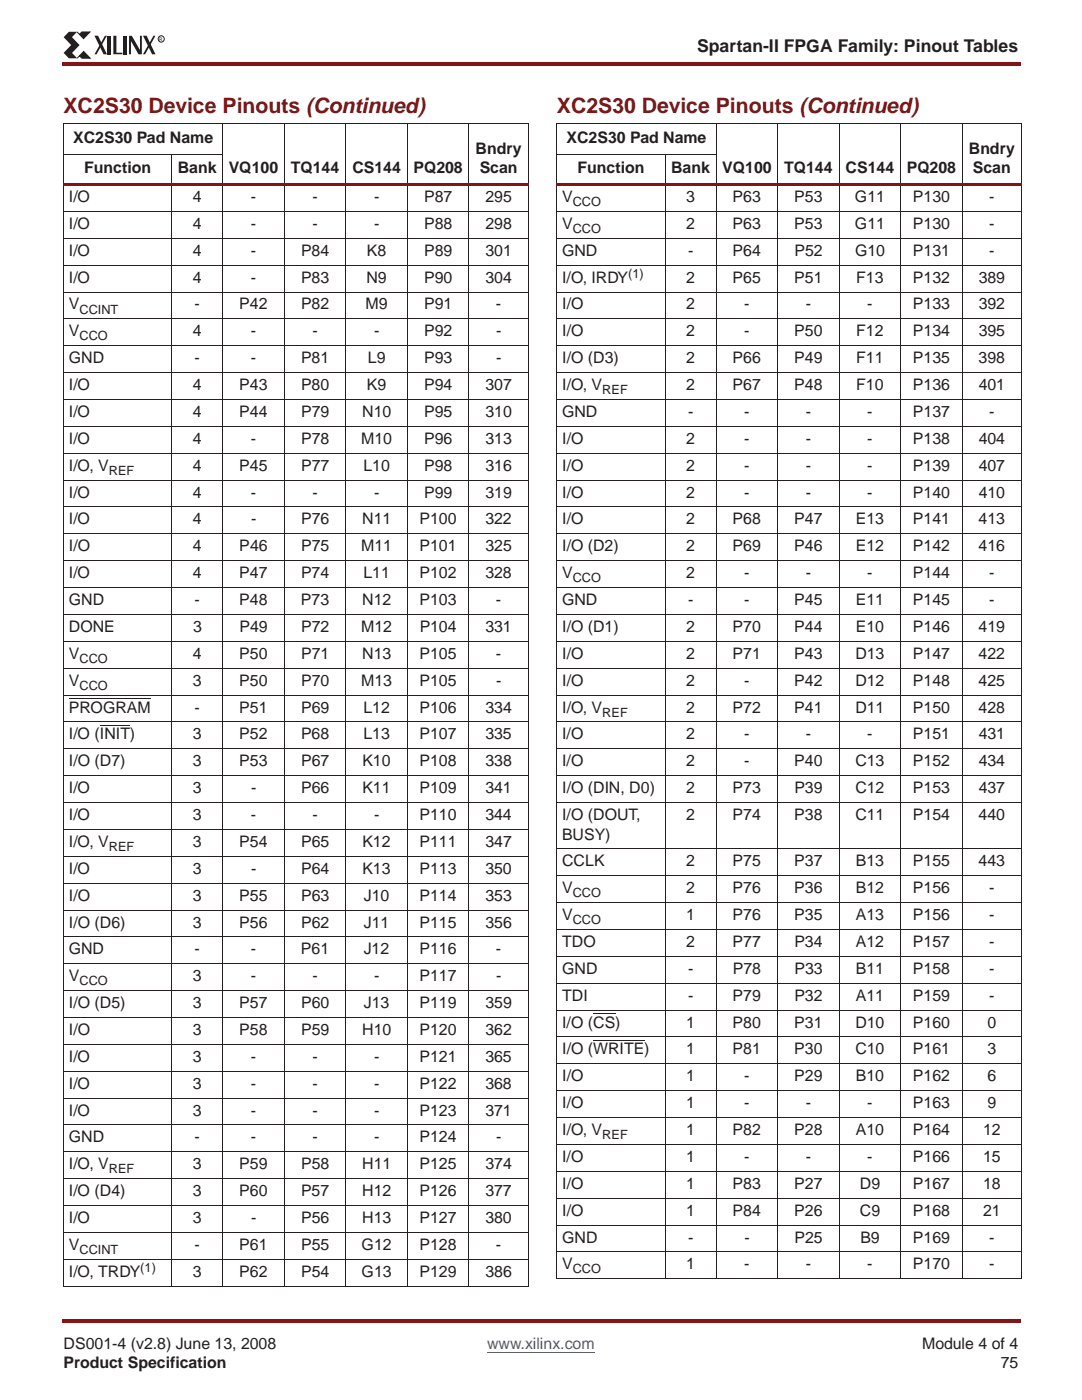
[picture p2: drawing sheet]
<svg xmlns="http://www.w3.org/2000/svg" width="216mm" height="279mm" viewBox="0 0 216 279" stroke-linecap="round" stroke-linejoin="round" font-family="sans-serif">
<path d="M12.4 12.4h191.1v.7h-191.1z" fill="#831517"/>
<path d="M12.7 267h190.5v7.1h-190.5z" fill="#fff"/>
<path d="M97.2 269.9h21.5" fill="none" stroke="#3553a4" stroke-width=".2"/>
<path d="M12.4 263.2h191.1v.7h-191.1z" fill="#831517"/>
<path d="M12.7 6.4h20.1v5.2h-20.1z" fill="#fff"/>
<g fill="#231f20">
<path d="M20.9 7.1h.4l-2 3.7h-.5z"/>
<path d="M18.8 7.1h.8l1.7 3.7h-.6z"/>
<path d="M21.5 7.1h.6v3.7h-.6z"/>
<path d="M22.6 7.1h.6v3.4h1.2v.3h-1.8z"/>
<path d="M24.7 7.1h.6v3.7h-.6z"/>
<path d="M25.7 7.1h.6l1.6 2.9v-2.9h.4v3.7h-.7l-1.5-2.6v2.6h-.4z"/>
<path d="M13.7 6.3h1.7l-1 1.1 1.5 1.6-1.5 1.6 1 1h-1.7l-1-1 1.5-1.6-1.5-1.6z"/>
<path d="M15.4 6.4l.5 .5 .4-.5h1.6l-1.2 1.3z"/>
</g>
<path d="M15.4 6.4l1.3 1.3 1.2-1.3h-1.6l-.4 .5" fill="none" stroke="#231f20" stroke-width=".2"/>
<path d="M16.7 10.3l1.3 1.3h-1.7l-.4-.5-.5 .5z" fill="#231f20"/>
<path d="M15.9 11.1l.4 .5h1.7l-1.3-1.3-1.3 1.3" fill="none" stroke="#231f20" stroke-width=".2"/>
<g fill="#231f20">
<path d="M30.6 7.1h.4l-2 3.7h-.5z"/>
<path d="M28.5 7.1h.8l1.7 3.7h-.7z"/>
</g>
<g fill="none" stroke="#231f20" stroke-width=".2">
<path d="M12.7 24.7h92.8M12.7 30.8h31.8M12.7 24.7v231.9M34.3 30.7v226M44.5 24.6v232.1M56.7 24.6v232.1M69 24.6v232.1M81.3 24.6v232.1M93.6 24.6v232.1M105.4 24.7v231.9M13.8 139.4h16.3M19.9 144.8h6"/>
<circle cx="32.2" cy="7.8" r=".62"/>
</g>
<path d="M12.7 36.6h92.8v.5h-92.8z" fill="#831517"/>
<g fill="none" stroke="#231f20" stroke-width=".2">
<path d="M111.1 24.7h92.8M111.1 30.8h31.8M111.1 24.7v230.4M132.7 30.7v224.5M142.9 24.6v230.6M155.2 24.6v230.6M167.4 24.6v230.6M179.7 24.6v230.6M192 24.6v230.6M203.8 24.7v230.4M12.7 42.2h92.8M12.7 47.5h92.8"/>
<path d="M12.7 52.9h92.8M12.7 58.3h92.8M12.7 63.6h92.8M12.7 69h92.8M12.7 74.4h92.8M12.7 79.7h92.8M12.7 85.1h92.8M12.7 90.5h92.8M12.7 95.8h92.8M12.7 101.2h92.8M12.7 106.6h92.8M12.7 111.9h92.8"/>
<path d="M12.7 117.3h92.8M12.7 122.6h92.8M12.7 128h92.8M12.7 133.4h92.8M12.7 138.7h92.8M12.7 144.1h92.8M12.7 149.4h92.8M12.7 154.8h92.8M12.7 160.1h92.8M12.7 165.5h92.8M12.7 170.9h92.8M12.7 176.2h92.8"/>
<path d="M12.7 181.6h92.8M12.7 187h92.8M12.7 192.3h92.8M12.7 197.7h92.8M12.7 203.1h92.8M12.7 208.4h92.8M12.7 213.8h92.8M12.7 219.2h92.8M118.4 202.3h4.4M118.4 207.7h10.2M12.7 224.5h92.8M12.7 229.9h92.8"/>
<path d="M12.7 235.2h92.8M12.7 240.6h92.8M12.7 246h92.8M12.7 251.3h92.8M12.7 256.7h92.8"/>
</g>
<path d="M111.1 36.6h92.8v.5h-92.8z" fill="#831517"/>
<g fill="none" stroke="#231f20" stroke-width=".2">
<path d="M111.1 42.2h92.8M111.1 47.5h92.8M111.1 52.9h92.8M111.1 58.3h92.8M111.1 63.6h92.8M111.1 69h92.8M111.1 74.4h92.8M111.1 79.7h92.8M111.1 85.1h92.8M111.1 90.5h92.8M111.1 95.8h92.8M111.1 101.2h92.8"/>
<path d="M111.1 106.6h92.8M111.1 111.9h92.8M111.1 117.3h92.8M111.1 122.6h92.8M111.1 128h92.8M111.1 133.4h92.8M111.1 138.7h92.8M111.1 144.1h92.8M111.1 149.4h92.8M111.1 154.8h92.8M111.1 160.1h92.8M111.1 169.4h92.8"/>
<path d="M111.1 174.8h92.8M111.1 180.1h92.8M111.1 185.5h92.8M111.1 190.8h92.8M111.1 196.2h92.8M111.1 201.6h92.8M111.1 206.9h92.8M111.1 212.3h92.8M111.1 217.7h92.8M111.1 223h92.8M111.1 228.4h92.8M111.1 233.8h92.8"/>
<path d="M111.1 239.1h92.8M111.1 244.5h92.8M111.1 249.9h92.8M111.1 255.2h92.8"/>
</g>
<g font-size="4.2" fill="#831517">
<text x="12.7" y="22.6">XC2S30 Device Pinouts (Continued)</text>
<text x="111.1" y="22.6">XC2S30 Device Pinouts (Continued)</text>
</g>
<text font-size="3.5" fill="#231f20" x="139.1" y="10.5">Spartan-II FPGA Family: Pinout Tables</text>
<g font-size="3.2" fill="#231f20">
<text x="14.6" y="28.5">XC2S30 Pad Name</text>
<text x="113" y="28.5">XC2S30 Pad Name</text>
<text x="16.8" y="34.6">Function</text>
<text x="35.5" y="34.6">Bank</text>
<text x="45.6" y="34.6">VQ100</text>
<text x="58" y="34.6">TQ144</text>
<text x="70.3" y="34.6">CS144</text>
<text x="82.5" y="34.6">PQ208</text>
<text x="94.9" y="30.7">Bndry</text>
<text x="95.7" y="34.6">Scan</text>
<text x="115.2" y="34.6">Function</text>
<text x="133.9" y="34.6">Bank</text>
<text x="144.1" y="34.6">VQ100</text>
<text x="156.5" y="34.6">TQ144</text>
<text x="168.7" y="34.6">CS144</text>
<text x="180.9" y="34.6">PQ208</text>
<text x="193.3" y="30.7">Bndry</text>
<text x="194.1" y="34.6">Scan</text>
<text x="13.8" y="40.3">I/O</text>
<text x="38.5" y="40.3">4</text>
<text x="50.1" y="40.3">-</text>
<text x="62.4" y="40.3">-</text>
<text x="74.6" y="40.3">-</text>
<text x="84.6" y="40.3">P87</text>
<text x="96.9" y="40.3">295</text>
<text x="112.2" y="40.3">V</text>
<text x="136.9" y="40.3">3</text>
<text x="146.2" y="40.3">P63</text>
<text x="158.5" y="40.3">P53</text>
<text x="170.6" y="40.3">G11</text>
<text x="182.2" y="40.3">P130</text>
<text x="197.4" y="40.3">-</text>
<text x="13.8" y="45.7">I/O</text>
<text x="38.5" y="45.7">4</text>
<text x="50.1" y="45.7">-</text>
<text x="62.4" y="45.7">-</text>
<text x="74.6" y="45.7">-</text>
<text x="84.6" y="45.7">P88</text>
<text x="96.9" y="45.7">298</text>
<text x="112.2" y="45.7">V</text>
<text x="136.9" y="45.7">2</text>
<text x="146.2" y="45.7">P63</text>
<text x="158.5" y="45.7">P53</text>
<text x="170.6" y="45.7">G11</text>
<text x="182.2" y="45.7">P130</text>
<text x="197.4" y="45.7">-</text>
<text x="13.8" y="51.1">I/O</text>
<text x="38.5" y="51.1">4</text>
<text x="50.1" y="51.1">-</text>
<text x="60.1" y="51.1">P84</text>
<text x="73.2" y="51.1">K8</text>
<text x="84.6" y="51.1">P89</text>
<text x="96.9" y="51.1">301</text>
<text x="112.2" y="51.1">GND</text>
<text x="137.3" y="51.1">-</text>
<text x="146.2" y="51.1">P64</text>
<text x="158.5" y="51.1">P52</text>
<text x="170.6" y="51.1">G10</text>
<text x="182.2" y="51.1">P131</text>
<text x="197.4" y="51.1">-</text>
<text x="13.8" y="56.4">I/O</text>
<text x="38.5" y="56.4">4</text>
<text x="50.1" y="56.4">-</text>
<text x="60.1" y="56.4">P83</text>
<text x="73.1" y="56.4">N9</text>
<text x="84.6" y="56.4">P90</text>
<text x="96.9" y="56.4">304</text>
<text x="112.2" y="56.4">I/O, IRDY</text>
<text x="136.9" y="56.4">2</text>
<text x="146.2" y="56.4">P65</text>
<text x="158.5" y="56.4">P51</text>
<text x="170.9" y="56.4">F13</text>
<text x="182.2" y="56.4">P132</text>
<text x="195.3" y="56.4">389</text>
<text x="13.8" y="61.8">V</text>
<text x="38.8" y="61.8">-</text>
<text x="47.8" y="61.8">P42</text>
<text x="60.1" y="61.8">P82</text>
<text x="72.9" y="61.8">M9</text>
<text x="84.6" y="61.8">P91</text>
<text x="99" y="61.8">-</text>
<text x="112.2" y="61.8">I/O</text>
<text x="136.9" y="61.8">2</text>
<text x="148.5" y="61.8">-</text>
<text x="160.8" y="61.8">-</text>
<text x="173.1" y="61.8">-</text>
<text x="182.2" y="61.8">P133</text>
<text x="195.3" y="61.8">392</text>
<text x="13.8" y="67.1">V</text>
<text x="38.5" y="67.1">4</text>
<text x="50.1" y="67.1">-</text>
<text x="62.4" y="67.1">-</text>
<text x="74.6" y="67.1">-</text>
<text x="84.6" y="67.1">P92</text>
<text x="99" y="67.1">-</text>
<text x="112.2" y="67.1">I/O</text>
<text x="136.9" y="67.1">2</text>
<text x="148.5" y="67.1">-</text>
<text x="158.5" y="67.1">P50</text>
<text x="170.9" y="67.1">F12</text>
<text x="182.2" y="67.1">P134</text>
<text x="195.3" y="67.1">395</text>
<text x="13.8" y="72.5">GND</text>
<text x="13.8" y="77.9">I/O</text>
<text x="38.5" y="77.9">4</text>
<text x="38.8" y="72.5">-</text>
<text x="47.8" y="77.9">P43</text>
<text x="50.1" y="72.5">-</text>
<text x="60.1" y="72.5">P81</text>
<text x="60.1" y="77.9">P80</text>
<text x="73.2" y="77.9">K9</text>
<text x="73.4" y="72.5">L9</text>
<text x="84.6" y="72.5">P93</text>
<text x="84.6" y="77.9">P94</text>
<text x="96.9" y="77.9">307</text>
<text x="99" y="72.5">-</text>
<text x="112.2" y="72.5">I/O (D3)</text>
<text x="112.2" y="77.8">I/O, V</text>
<text x="136.9" y="77.9">2</text>
<text x="136.9" y="72.5">2</text>
<text x="146.2" y="77.9">P67</text>
<text x="146.2" y="72.5">P66</text>
<text x="158.5" y="77.9">P48</text>
<text x="158.5" y="72.5">P49</text>
<text x="170.9" y="72.5">F11</text>
<text x="170.9" y="77.9">F10</text>
<text x="182.2" y="72.5">P135</text>
<text x="182.2" y="77.9">P136</text>
<text x="195.3" y="72.5">398</text>
<text x="195.3" y="77.9">401</text>
<text x="13.8" y="83.2">I/O</text>
<text x="38.5" y="83.2">4</text>
<text x="47.8" y="83.2">P44</text>
<text x="60.1" y="83.2">P79</text>
<text x="72.3" y="83.2">N10</text>
<text x="84.6" y="83.2">P95</text>
<text x="96.9" y="83.2">310</text>
<text x="112.2" y="83.2">GND</text>
<text x="137.3" y="83.2">-</text>
<text x="148.5" y="83.2">-</text>
<text x="160.8" y="83.2">-</text>
<text x="173.1" y="83.2">-</text>
<text x="182.2" y="83.2">P137</text>
<text x="197.4" y="83.2">-</text>
<text x="13.8" y="88.6">I/O</text>
<text x="38.5" y="88.6">4</text>
<text x="50.1" y="88.6">-</text>
<text x="60.1" y="88.6">P78</text>
<text x="72.1" y="88.6">M10</text>
<text x="84.6" y="88.6">P96</text>
<text x="96.9" y="88.6">313</text>
<text x="112.2" y="88.6">I/O</text>
<text x="136.9" y="88.6">2</text>
<text x="148.5" y="88.6">-</text>
<text x="160.8" y="88.6">-</text>
<text x="173.1" y="88.6">-</text>
<text x="182.2" y="88.6">P138</text>
<text x="195.3" y="88.6">404</text>
<text x="13.8" y="93.9">I/O, V</text>
<text x="38.5" y="93.9">4</text>
<text x="47.8" y="93.9">P45</text>
<text x="60.1" y="93.9">P77</text>
<text x="72.5" y="93.9">L10</text>
<text x="84.6" y="93.9">P98</text>
<text x="96.9" y="93.9">316</text>
<text x="112.2" y="93.9">I/O</text>
<text x="136.9" y="93.9">2</text>
<text x="148.5" y="93.9">-</text>
<text x="160.8" y="93.9">-</text>
<text x="173.1" y="93.9">-</text>
<text x="182.2" y="93.9">P139</text>
<text x="195.3" y="93.9">407</text>
<text x="13.8" y="99.3">I/O</text>
<text x="38.5" y="99.3">4</text>
<text x="50.1" y="99.3">-</text>
<text x="62.4" y="99.3">-</text>
<text x="74.6" y="99.3">-</text>
<text x="84.6" y="99.3">P99</text>
<text x="96.9" y="99.3">319</text>
<text x="112.2" y="99.3">I/O</text>
<text x="136.9" y="99.3">2</text>
<text x="148.5" y="99.3">-</text>
<text x="160.8" y="99.3">-</text>
<text x="173.1" y="99.3">-</text>
<text x="182.2" y="99.3">P140</text>
<text x="195.3" y="99.3">410</text>
<text x="13.8" y="104.6">I/O</text>
<text x="38.5" y="104.6">4</text>
<text x="50.1" y="104.6">-</text>
<text x="60.1" y="104.6">P76</text>
<text x="72.3" y="104.6">N11</text>
<text x="83.7" y="104.6">P100</text>
<text x="96.9" y="104.6">322</text>
<text x="112.2" y="104.6">I/O</text>
<text x="136.9" y="104.6">2</text>
<text x="146.2" y="104.6">P68</text>
<text x="158.5" y="104.6">P47</text>
<text x="170.8" y="104.6">E13</text>
<text x="182.2" y="104.6">P141</text>
<text x="195.3" y="104.6">413</text>
<text x="13.8" y="110">I/O</text>
<text x="38.5" y="110">4</text>
<text x="47.8" y="110">P46</text>
<text x="60.1" y="110">P75</text>
<text x="72.1" y="110">M11</text>
<text x="83.7" y="110">P101</text>
<text x="96.9" y="110">325</text>
<text x="112.2" y="110">I/O (D2)</text>
<text x="136.9" y="110">2</text>
<text x="146.2" y="110">P69</text>
<text x="158.5" y="110">P46</text>
<text x="170.8" y="110">E12</text>
<text x="182.2" y="110">P142</text>
<text x="195.3" y="110">416</text>
<text x="13.8" y="115.4">I/O</text>
<text x="38.5" y="115.4">4</text>
<text x="47.8" y="115.4">P47</text>
<text x="60.1" y="115.4">P74</text>
<text x="72.5" y="115.4">L11</text>
<text x="83.7" y="115.4">P102</text>
<text x="96.9" y="115.4">328</text>
<text x="112.2" y="115.4">V</text>
<text x="136.9" y="115.4">2</text>
<text x="148.5" y="115.4">-</text>
<text x="160.8" y="115.4">-</text>
<text x="173.1" y="115.4">-</text>
<text x="182.2" y="115.4">P144</text>
<text x="197.4" y="115.4">-</text>
<text x="13.8" y="120.7">GND</text>
<text x="38.8" y="120.7">-</text>
<text x="47.7" y="120.7">P48</text>
<text x="60" y="120.7">P73</text>
<text x="72.2" y="120.7">N12</text>
<text x="83.7" y="120.7">P103</text>
<text x="99" y="120.7">-</text>
<text x="112.2" y="120.7">GND</text>
<text x="137.3" y="120.7">-</text>
<text x="148.5" y="120.7">-</text>
<text x="158.5" y="120.7">P45</text>
<text x="170.8" y="120.7">E11</text>
<text x="182.2" y="120.7">P145</text>
<text x="197.4" y="120.7">-</text>
<text x="13.8" y="126.1">DONE</text>
<text x="13.8" y="131.5">V</text>
<text x="38.5" y="131.5">4</text>
<text x="38.5" y="126.1">3</text>
<text x="47.8" y="131.5">P50</text>
<text x="47.8" y="126.1">P49</text>
<text x="60.1" y="131.5">P71</text>
<text x="60.1" y="126.1">P72</text>
<text x="72.1" y="126.1">M12</text>
<text x="72.3" y="131.5">N13</text>
<text x="83.7" y="131.5">P105</text>
<text x="83.7" y="126.1">P104</text>
<text x="96.9" y="126.1">331</text>
<text x="99" y="131.5">-</text>
<text x="112.2" y="126.1">I/O (D1)</text>
<text x="112.2" y="131.5">I/O</text>
<text x="136.9" y="126.1">2</text>
<text x="136.9" y="131.5">2</text>
<text x="146.2" y="126.1">P70</text>
<text x="146.2" y="131.5">P71</text>
<text x="158.5" y="131.5">P43</text>
<text x="158.5" y="126.1">P44</text>
<text x="170.7" y="131.5">D13</text>
<text x="170.8" y="126.1">E10</text>
<text x="182.2" y="126.1">P146</text>
<text x="182.2" y="131.5">P147</text>
<text x="195.3" y="126.1">419</text>
<text x="195.3" y="131.5">422</text>
<text x="13.8" y="136.8">V</text>
<text x="38.5" y="136.8">3</text>
<text x="47.8" y="136.8">P50</text>
<text x="60.1" y="136.8">P70</text>
<text x="72" y="136.8">M13</text>
<text x="83.7" y="136.8">P105</text>
<text x="99" y="136.8">-</text>
<text x="112.2" y="136.8">I/O</text>
<text x="136.9" y="136.8">2</text>
<text x="148.5" y="136.8">-</text>
<text x="158.5" y="136.8">P42</text>
<text x="170.7" y="136.8">D12</text>
<text x="182.2" y="136.8">P148</text>
<text x="195.3" y="136.8">425</text>
<text x="13.8" y="142.2">PROGRAM</text>
<text x="38.8" y="142.2">-</text>
<text x="47.8" y="142.2">P51</text>
<text x="60.1" y="142.2">P69</text>
<text x="72.5" y="142.2">L12</text>
<text x="83.7" y="142.2">P106</text>
<text x="96.9" y="142.2">334</text>
<text x="112.2" y="142.2">I/O, V</text>
<text x="136.9" y="142.2">2</text>
<text x="146.2" y="142.2">P72</text>
<text x="158.5" y="142.2">P41</text>
<text x="170.7" y="142.2">D11</text>
<text x="182.2" y="142.2">P150</text>
<text x="195.3" y="142.2">428</text>
<text x="13.8" y="147.6">I/O (INIT)</text>
<text x="38.5" y="147.6">3</text>
<text x="47.7" y="147.6">P52</text>
<text x="60.1" y="147.6">P68</text>
<text x="72.5" y="147.6">L13</text>
<text x="83.7" y="147.6">P107</text>
<text x="96.8" y="147.6">335</text>
<text x="112.2" y="147.6">I/O</text>
<text x="136.9" y="147.6">2</text>
<text x="148.5" y="147.6">-</text>
<text x="160.8" y="147.6">-</text>
<text x="173.1" y="147.6">-</text>
<text x="182.2" y="147.6">P151</text>
<text x="195.3" y="147.6">431</text>
<text x="13.8" y="152.9">I/O (D7)</text>
<text x="38.5" y="152.9">3</text>
<text x="47.7" y="152.9">P53</text>
<text x="60.1" y="152.9">P67</text>
<text x="72.3" y="152.9">K10</text>
<text x="83.7" y="152.9">P108</text>
<text x="96.9" y="152.9">338</text>
<text x="112.2" y="152.9">I/O</text>
<text x="136.9" y="152.9">2</text>
<text x="148.5" y="152.9">-</text>
<text x="158.5" y="152.9">P40</text>
<text x="170.7" y="152.9">C13</text>
<text x="182.2" y="152.9">P152</text>
<text x="195.3" y="152.9">434</text>
<text x="13.8" y="158.3">I/O</text>
<text x="38.5" y="158.3">3</text>
<text x="50.1" y="158.3">-</text>
<text x="60.1" y="158.3">P66</text>
<text x="72.3" y="158.3">K11</text>
<text x="83.7" y="158.3">P109</text>
<text x="96.9" y="158.3">341</text>
<text x="112.2" y="158.3">I/O (DIN, D0)</text>
<text x="136.9" y="158.3">2</text>
<text x="146.2" y="158.3">P73</text>
<text x="158.5" y="158.3">P39</text>
<text x="170.7" y="158.3">C12</text>
<text x="182.2" y="158.3">P153</text>
<text x="195.3" y="158.3">437</text>
<text x="13.8" y="163.7">I/O</text>
<text x="38.5" y="163.7">3</text>
<text x="50.1" y="163.7">-</text>
<text x="62.4" y="163.7">-</text>
<text x="74.6" y="163.7">-</text>
<text x="83.7" y="163.7">P110</text>
<text x="96.9" y="163.7">344</text>
<text x="112.2" y="163.7">I/O (DOUT,</text>
<text x="112.2" y="167.6">BUSY)</text>
<text x="136.9" y="163.7">2</text>
<text x="146.2" y="163.7">P74</text>
<text x="158.5" y="163.7">P38</text>
<text x="170.7" y="163.7">C11</text>
<text x="182.2" y="163.7">P154</text>
<text x="195.3" y="163.7">440</text>
<text x="13.8" y="169">I/O, V</text>
<text x="38.5" y="169">3</text>
<text x="47.8" y="169">P54</text>
<text x="60.1" y="169">P65</text>
<text x="72.3" y="169">K12</text>
<text x="83.7" y="169">P111</text>
<text x="96.9" y="169">347</text>
<text x="112.2" y="172.9">CCLK</text>
<text x="136.9" y="172.9">2</text>
<text x="146.2" y="172.9">P75</text>
<text x="158.5" y="172.9">P37</text>
<text x="170.8" y="172.9">B13</text>
<text x="182.2" y="172.9">P155</text>
<text x="195.3" y="172.9">443</text>
<text x="13.8" y="174.4">I/O</text>
<text x="13.8" y="179.7">I/O</text>
<text x="38.5" y="179.7">3</text>
<text x="38.5" y="174.4">3</text>
<text x="47.8" y="179.7">P55</text>
<text x="50.1" y="174.4">-</text>
<text x="60.1" y="174.4">P64</text>
<text x="60.1" y="179.7">P63</text>
<text x="72.3" y="174.4">K13</text>
<text x="72.6" y="179.7">J10</text>
<text x="83.7" y="174.4">P113</text>
<text x="83.7" y="179.7">P114</text>
<text x="96.9" y="174.4">350</text>
<text x="96.9" y="179.7">353</text>
<text x="112.2" y="178.3">V</text>
<text x="136.9" y="178.3">2</text>
<text x="146.2" y="178.3">P76</text>
<text x="158.5" y="178.3">P36</text>
<text x="170.8" y="178.3">B12</text>
<text x="182.2" y="178.3">P156</text>
<text x="197.4" y="178.3">-</text>
<text x="13.8" y="185.1">I/O (D6)</text>
<text x="38.5" y="185.1">3</text>
<text x="47.7" y="185.1">P56</text>
<text x="60.1" y="185.1">P62</text>
<text x="72.6" y="185.1">J11</text>
<text x="83.7" y="185.1">P115</text>
<text x="96.9" y="185.1">356</text>
<text x="112.2" y="183.6">V</text>
<text x="136.9" y="183.6">1</text>
<text x="146.2" y="183.6">P76</text>
<text x="158.5" y="183.6">P35</text>
<text x="170.8" y="183.6">A13</text>
<text x="182.2" y="183.6">P156</text>
<text x="197.4" y="183.6">-</text>
<text x="13.8" y="190.5">GND</text>
<text x="38.8" y="190.5">-</text>
<text x="50.1" y="190.5">-</text>
<text x="60" y="190.5">P61</text>
<text x="72.6" y="190.5">J12</text>
<text x="83.7" y="190.5">P116</text>
<text x="98.9" y="190.5">-</text>
<text x="112.2" y="189">TDO</text>
<text x="136.9" y="189">2</text>
<text x="146.2" y="189">P77</text>
<text x="158.5" y="189">P34</text>
<text x="170.8" y="189">A12</text>
<text x="182.2" y="189">P157</text>
<text x="197.4" y="189">-</text>
<text x="13.8" y="195.8">V</text>
<text x="38.5" y="195.8">3</text>
<text x="50.1" y="195.8">-</text>
<text x="62.4" y="195.8">-</text>
<text x="74.6" y="195.8">-</text>
<text x="83.7" y="195.8">P117</text>
<text x="99" y="195.8">-</text>
<text x="112.2" y="194.4">GND</text>
<text x="137.3" y="194.4">-</text>
<text x="146.2" y="194.4">P78</text>
<text x="158.5" y="194.4">P33</text>
<text x="170.8" y="194.4">B11</text>
<text x="182.2" y="194.4">P158</text>
<text x="197.4" y="194.4">-</text>
<text x="13.8" y="201.2">I/O (D5)</text>
<text x="38.5" y="201.2">3</text>
<text x="47.7" y="201.2">P57</text>
<text x="60.1" y="201.2">P60</text>
<text x="72.6" y="201.2">J13</text>
<text x="83.7" y="201.2">P119</text>
<text x="96.9" y="201.2">359</text>
<text x="112.2" y="199.7">TDI</text>
<text x="137.3" y="199.7">-</text>
<text x="146.2" y="199.7">P79</text>
<text x="158.5" y="199.7">P32</text>
<text x="170.8" y="199.7">A11</text>
<text x="182.2" y="199.7">P159</text>
<text x="197.4" y="199.7">-</text>
<text x="13.8" y="206.5">I/O</text>
<text x="38.5" y="206.5">3</text>
<text x="47.8" y="206.5">P58</text>
<text x="60.1" y="206.5">P59</text>
<text x="72.3" y="206.5">H10</text>
<text x="83.7" y="206.5">P120</text>
<text x="96.9" y="206.5">362</text>
<text x="112.2" y="205.1">I/O (CS)</text>
<text x="136.9" y="205.1">1</text>
<text x="146.2" y="205.1">P80</text>
<text x="158.5" y="205.1">P31</text>
<text x="170.7" y="205.1">D10</text>
<text x="182.2" y="205.1">P160</text>
<text x="197.1" y="205.1">0</text>
<text x="13.8" y="211.9">I/O</text>
<text x="38.5" y="211.9">3</text>
<text x="50.1" y="211.9">-</text>
<text x="62.4" y="211.9">-</text>
<text x="74.6" y="211.9">-</text>
<text x="83.7" y="211.9">P121</text>
<text x="96.9" y="211.9">365</text>
<text x="112.2" y="215.8">I/O</text>
<text x="112.2" y="210.4">I/O (WRITE)</text>
<text x="136.9" y="210.4">1</text>
<text x="136.9" y="215.8">1</text>
<text x="146.2" y="210.4">P81</text>
<text x="148.5" y="215.8">-</text>
<text x="158.5" y="210.4">P30</text>
<text x="158.5" y="215.8">P29</text>
<text x="170.7" y="210.4">C10</text>
<text x="170.8" y="215.8">B10</text>
<text x="182.2" y="210.4">P161</text>
<text x="182.2" y="215.8">P162</text>
<text x="197.1" y="210.4">3</text>
<text x="197.1" y="215.8">6</text>
<text x="13.8" y="217.3">I/O</text>
<text x="38.5" y="217.3">3</text>
<text x="50.1" y="217.3">-</text>
<text x="62.4" y="217.3">-</text>
<text x="74.6" y="217.3">-</text>
<text x="83.7" y="217.3">P122</text>
<text x="96.9" y="217.3">368</text>
<text x="112.2" y="221.1">I/O</text>
<text x="136.9" y="221.1">1</text>
<text x="148.5" y="221.1">-</text>
<text x="160.8" y="221.1">-</text>
<text x="173.1" y="221.1">-</text>
<text x="182.2" y="221.1">P163</text>
<text x="197.1" y="221.1">9</text>
<text x="13.8" y="222.6">I/O</text>
<text x="38.5" y="222.6">3</text>
<text x="50.1" y="222.6">-</text>
<text x="62.4" y="222.6">-</text>
<text x="74.6" y="222.6">-</text>
<text x="83.7" y="222.6">P123</text>
<text x="96.9" y="222.6">371</text>
<text x="112.2" y="226.5">I/O, V</text>
<text x="136.9" y="226.5">1</text>
<text x="146.2" y="226.5">P82</text>
<text x="158.5" y="226.5">P28</text>
<text x="170.8" y="226.5">A10</text>
<text x="182.2" y="226.5">P164</text>
<text x="196.2" y="226.5">12</text>
<text x="13.8" y="228">GND</text>
<text x="13.8" y="233.4">I/O, V</text>
<text x="38.5" y="233.4">3</text>
<text x="38.8" y="228">-</text>
<text x="47.8" y="233.4">P59</text>
<text x="50.1" y="228">-</text>
<text x="60.1" y="233.4">P58</text>
<text x="62.4" y="228">-</text>
<text x="72.3" y="233.4">H11</text>
<text x="74.6" y="228">-</text>
<text x="83.7" y="233.4">P125</text>
<text x="83.7" y="228">P124</text>
<text x="96.9" y="233.4">374</text>
<text x="99" y="228">-</text>
<text x="112.2" y="231.9">I/O</text>
<text x="136.9" y="231.9">1</text>
<text x="148.5" y="231.9">-</text>
<text x="160.8" y="231.9">-</text>
<text x="173.1" y="231.9">-</text>
<text x="182.2" y="231.9">P166</text>
<text x="196.2" y="231.9">15</text>
<text x="13.8" y="238.7">I/O (D4)</text>
<text x="38.5" y="238.7">3</text>
<text x="47.8" y="238.7">P60</text>
<text x="60.1" y="238.7">P57</text>
<text x="72.3" y="238.7">H12</text>
<text x="83.7" y="238.7">P126</text>
<text x="96.9" y="238.7">377</text>
<text x="112.2" y="237.2">I/O</text>
<text x="136.9" y="237.2">1</text>
<text x="146.2" y="237.2">P83</text>
<text x="158.5" y="237.2">P27</text>
<text x="171.6" y="237.2">D9</text>
<text x="182.2" y="237.2">P167</text>
<text x="196.2" y="237.2">18</text>
<text x="13.8" y="244.1">I/O</text>
<text x="38.5" y="244.1">3</text>
<text x="50.1" y="244.1">-</text>
<text x="60.1" y="244.1">P56</text>
<text x="72.3" y="244.1">H13</text>
<text x="83.7" y="244.1">P127</text>
<text x="96.9" y="244.1">380</text>
<text x="112.2" y="242.6">I/O</text>
<text x="136.9" y="242.6">1</text>
<text x="146.2" y="242.6">P84</text>
<text x="158.5" y="242.6">P26</text>
<text x="171.6" y="242.6">C9</text>
<text x="182.2" y="242.6">P168</text>
<text x="196.2" y="242.6">21</text>
<text x="13.8" y="249.5">V</text>
<text x="38.8" y="249.5">-</text>
<text x="47.8" y="249.5">P61</text>
<text x="60.1" y="249.5">P55</text>
<text x="72.1" y="249.5">G12</text>
<text x="83.7" y="249.5">P128</text>
<text x="99" y="249.5">-</text>
<text x="112.2" y="248">GND</text>
<text x="137.3" y="248">-</text>
<text x="148.5" y="248">-</text>
<text x="158.5" y="248">P25</text>
<text x="171.7" y="248">B9</text>
<text x="182.2" y="248">P169</text>
<text x="197.4" y="248">-</text>
<text x="13.8" y="254.8">I/O, TRDY</text>
<text x="38.5" y="254.8">3</text>
<text x="47.8" y="254.8">P62</text>
<text x="60.1" y="254.8">P54</text>
<text x="72.1" y="254.8">G13</text>
<text x="83.7" y="254.8">P129</text>
<text x="96.9" y="254.8">386</text>
<text x="112.2" y="253.3">V</text>
<text x="136.9" y="253.3">1</text>
<text x="148.5" y="253.3">-</text>
<text x="160.8" y="253.3">-</text>
<text x="173.1" y="253.3">-</text>
<text x="182.2" y="253.3">P170</text>
<text x="197.4" y="253.3">-</text>
<text x="12.7" y="269.2">DS001-4 (v2.8) June 13, 2008</text>
<text x="184" y="269.2">Module 4 of 4</text>
<text x="12.7" y="273.1">Product Specification</text>
<text x="199.7" y="273.1">75</text>
</g>
<text font-size="3.2" fill="#3553a4" x="97.2" y="269.2">www.xilinx.com</text>
<g font-size="2.5" fill="#231f20">
<text x="114.3" y="41.1">CCO</text>
<text x="114.3" y="46.5">CCO</text>
<text x="125.3" y="55.5">(1)</text>
<text x="15.9" y="62.6">CCINT</text>
<text x="15.9" y="67.9">CCO</text>
<text x="120.2" y="78.7">REF</text>
<text x="21.7" y="94.7">REF</text>
<text x="114.3" y="116.2">CCO</text>
<text x="15.9" y="132.3">CCO</text>
<text x="15.9" y="137.6">CCO</text>
<text x="120.2" y="143">REF</text>
<text x="21.7" y="169.8">REF</text>
<text x="114.3" y="179.1">CCO</text>
<text x="114.3" y="184.4">CCO</text>
<text x="15.9" y="196.6">CCO</text>
<text x="120.2" y="227.3">REF</text>
<text x="21.7" y="234.1">REF</text>
<text x="15.9" y="250.2">CCINT</text>
<text x="28" y="253.9">(1)</text>
<text x="114.3" y="254.1">CCO</text>
</g>
<text font-size="1" fill="#231f20" x="31.8" y="8.1">R</text>
</svg>
